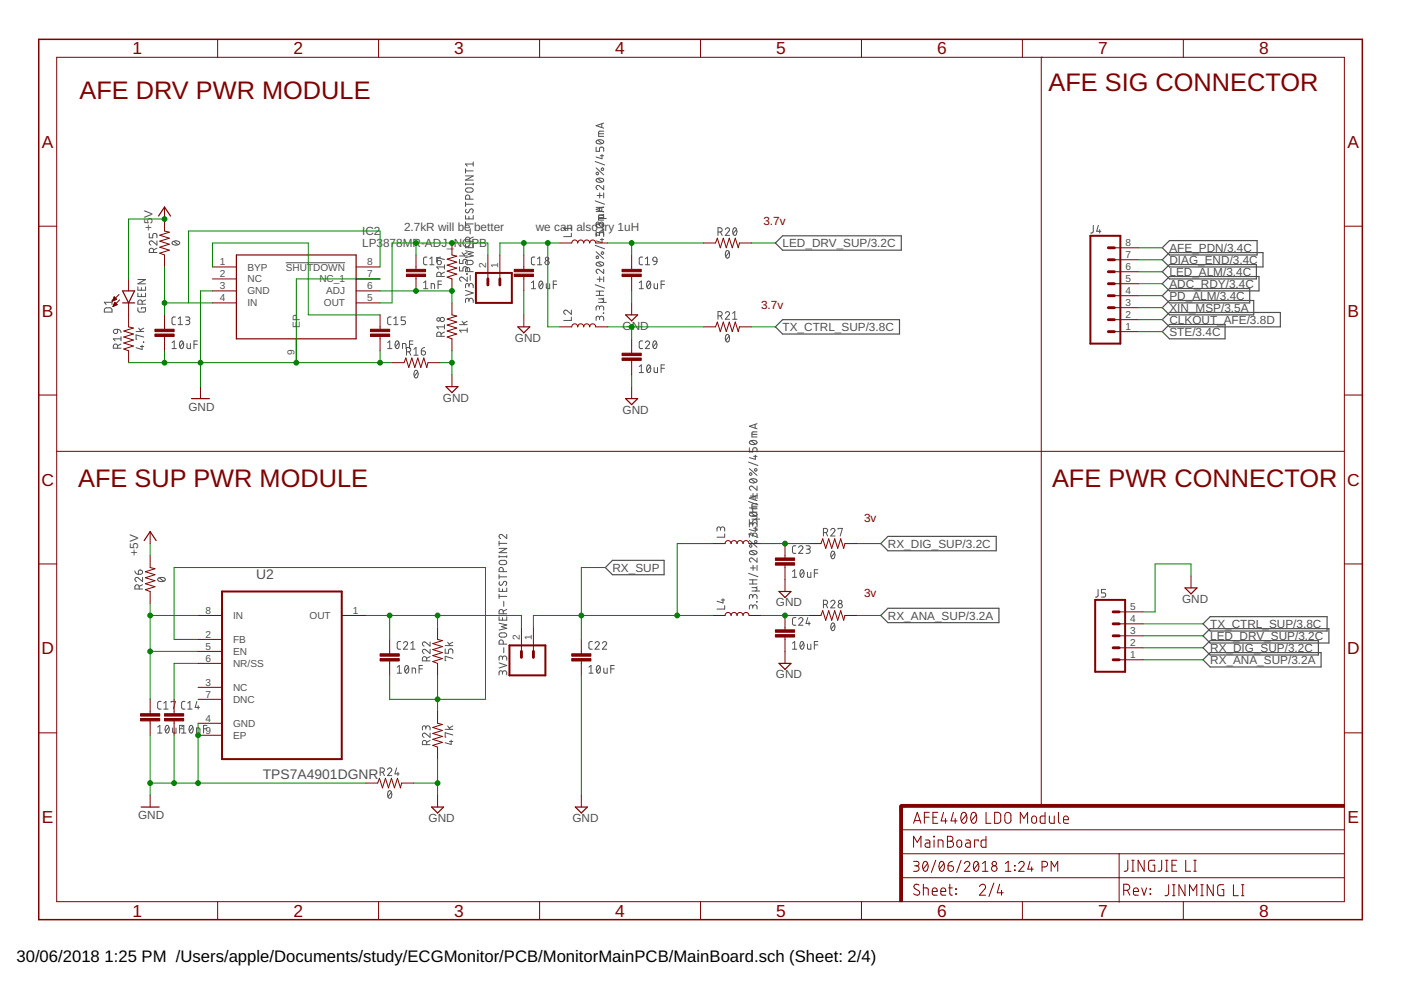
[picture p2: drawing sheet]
<svg xmlns="http://www.w3.org/2000/svg" width="297mm" height="210mm" viewBox="0 0 297 210" stroke-linecap="round" stroke-linejoin="round" font-family="sans-serif">
<g fill="none" stroke="#505050" stroke-width=".21">
<path d="M98.7 35.8v.9M98.7 38.9v.3M98.7 39.1h1.6M98.7 37.3h1.6l-1.6 .9h1.6M98.7 36.2h1.6M98.8 40l1.1-.2a.46 .46 0 0 1 .4 .5 .46 .46 0 0 1-.4 .4l-1.1-.1-.1-.3zM100.3 34.3v.9M100.3 38.9v.3M100.3 34.8h-1.6l.4 .4M126.2 34.2l2 .8M126.4 31.2v.9h.7v-.5a.45 .45 0 0 1 .5-.4 .45 .45 0 0 1 .4 .4v.5M126.4 35.6l1.6 1.5"/>
<path d="M126.5 38a1 1 0 0 1 1.5 .2 .95 .95 0 0 1-1.6 0zM126.5 29.8a.89 .89 0 0 1 1.5 .4 1.02 1.02 0 0 1-1.6-.1zM126.7 37.8l.9 .8M126.7 29.7l.9 .7M126.9 28.4h1.1M127.3 33h.7M127.6 26.2v.9M127.6 32.7v1l-1.2-.4M128 39.3v.9l-.9-.7a.44 .44 0 0 0-.7 .1 .44 .44 0 0 0 .3 .6M128 27.8h-.9l-.2 .3v.8h1.1M128 26.1l-1.6 .5 1.6 .6M29.2 59.3h1.7l-1.7 .9h1.7"/>
<path d="M31.6 49.5v.9h.8v-.5a.45 .45 0 0 1 .4-.4 .45 .45 0 0 1 .5 .4v.5M32.6 53.5v-.4a.46 .46 0 0 0-.5-.5 .46 .46 0 0 0-.5 .5v.4h1.7M33.3 51.1v.9l-.9-.8a.44 .44 0 0 0-.7 .1 .44 .44 0 0 0 .3 .7M33.3 52.6l-.7 .4M36.6 51.3a1.02 1.02 0 0 1 1.5 .2 .97 .97 0 0 1-1.6 0zM36.8 51.2l.9 .7M60.6 55.7h12.6M89.8 59.9l.5-.3v1.6M90.5 54.5h-.5l-.2 .4v1l.2 .2h.5M91.1 56.1h.9M91.1 54.9l.5-.4v1.6M92.7 55.2h.5a.45 .45 0 0 1 .4 .6 .45 .45 0 0 1-.5 .3 .45 .45 0 0 1-.4-.4z"/>
<path d="M93.4 54.5l-.6 .3-.1 .4M93.5 58.6v-.5a.46 .46 0 0 0-.4-.4 .46 .46 0 0 0-.5 .4v.5h1.6M93.6 59.6h-.7v1.6M94.2 55l-1.6-.4v.9h.2M94.2 57.7l-.7 .4M94.2 56.6h-1.6l.4 .4M94.2 56.2v.8M97.4 56.6v.8h.7v-.5a.46 .46 0 0 1 .5-.4 .46 .46 0 0 1 .5 .4v.5M97.4 55v.9h.7v-.5a.46 .46 0 0 1 .5-.4 .46 .46 0 0 1 .5 .4v.5M97.4 54.3h1.7M98 53.6l.5 .7M98.7 45.7v.7h1.6v-.7"/>
<path d="M98.7 51.8v.7h1.6v-.7M98.7 42.9v.9M98.7 47v.9M98.7 53.2l1.6 .3-1.1 .4 1.1 .4-1.6 .3M98.7 47.5h1.6M98.7 43.3h1.6M98.8 55.4l1.1-.2a.46 .46 0 0 1 .4 .5 .46 .46 0 0 1-.4 .4l-1.1-.1-.1-.3zM98.8 44.4a.41 .41 0 0 0 0 .6 .41 .41 0 0 0 .6 0l.3-.6a.41 .41 0 0 1 .6 0 .41 .41 0 0 1-.1 .6l-.1 .2M99 58l.1 .1zM99.1 58.7v.9l-1-.7a.45 .45 0 0 0-.7 .1 .45 .45 0 0 0 .4 .6M99.1 53.6l-.8 .4M99.4 45.9v.5"/>
<path d="M99.4 52v.5M99.6 57.6v-.5a.44 .44 0 0 0-.5-.4 .44 .44 0 0 0-.4 .4v.5h1.6M99.6 51.2v-.5a.44 .44 0 0 0-.5-.5 .44 .44 0 0 0-.4 .5v.5h1.6M99.6 42.2v-.4a.44 .44 0 0 0-.5-.5 .44 .44 0 0 0-.4 .5v.4h1.6M99.7 48.5v1.1M99.7 58.4v1M100.3 50.2l-.7 .4M112.7 59.9l.4-.3v1.6M113.4 54.5h-.5l-.2 .4v1l.2 .2h.5M114 56.1h.9M114 54.9l.4-.4v1.6M114.4 59.7l.3-.1a.97 .97 0 0 1 0 1.6 1.02 1.02 0 0 1-.3-1.5z"/>
<path d="M115 59.9l-.7 1M118 59.6h-.7v1.6M121.1 49.4v.8h-1.6M121.1 48v.9M121.1 48.4h-1.6l.4 .5M126.2 42.6l2 .7M126.2 52l2 .7M126.4 49.6a.36 .36 0 0 1 .3-.3 .36 .36 0 0 1 .4 .3M126.4 49v1.2M126.4 44.9h1.6M126.4 44h1.6M126.4 53.4l1.6 1.4"/>
<path d="M126.4 49.9h.7M126.5 55.7a1 1 0 0 1 1.5 .3 .95 .95 0 0 1-1.6 0zM126.5 47.6a1 1 0 0 1 1.5 .3 .95 .95 0 0 1-1.6 0zM126.6 41.4h1.1M126.6 59.2h1.1M126.7 55.6l.9 .7M126.7 47.5l.9 .7M126.9 46.3h1.6M126.9 46.1h1.1M127.1 49.7a.44 .44 0 0 1 .5-.4 .44 .44 0 0 1 .4 .4M127.1 47.5a.44 .44 0 0 1 .5-.4 .44 .44 0 0 1 .4 .4v.5M127.1 47.8v-.4a.36 .36 0 0 0-.4-.3 .36 .36 0 0 0-.3 .3v.6"/>
<path d="M127.1 50v-.7a.45 .45 0 0 1 .5-.3 .45 .45 0 0 1 .4 .3v.9M127.1 44v.9M127.1 40.9v1.1M127.1 58.7v1.1M127.3 50.8h.7M127.6 44v.8M127.6 45.6a.36 .36 0 0 1 .4 .4 .36 .36 0 0 1-.4 .3M127.6 50.5v.9l-1.2-.3M127.9 48.6l.1 .1zM128 45.4l-.2 .2h-.9M128 57.1v.9l-.9-.8a.44 .44 0 0 0-.7 .2 .44 .44 0 0 0 .3 .6M128 45.6h-.9l-.2 .3v.8h1.1"/>
<path d="M128 40.9v1.1M128 58.7v1.1M128 43.9l-1.6 .5 1.6 .6M135.5 59.9l.5-.3v1.6M136.2 54.5h-.5l-.2 .4 .1 1 .1 .2h.5M136.8 56.1h.9M136.8 54.9l.5-.4v1.6M137.3 59.7l.2-.1a.97 .97 0 0 1 0 1.6 1.02 1.02 0 0 1-.2-1.5zM137.9 59.9l-.7 1M138.5 54.7l.3-.2 .3 .2 .2 .7-.8-.1-.1-.3zM139.3 55.4l-.3 .6-.4 .1M140.9 59.6h-.7v1.6"/>
<path d="M152.2 49.2h.5a.46 .46 0 0 0 .4-.5 .46 .46 0 0 0-.4-.4h-.5v1.6M152.8 49.2l.3 .7M153.8 48.7a.44 .44 0 0 1 .6-.4 .44 .44 0 0 1 .1 .7l-.7 .9h.9M154 53.2l.2-.1a.97 .97 0 0 1 0 1.6 1.02 1.02 0 0 1-.2-1.5zM154.6 53.5l-.7 .9M155.6 48.4l.2-.1a.95 .95 0 0 1 0 1.6 1.02 1.02 0 0 1-.2-1.5zM156.1 48.7l-.7 .9M231.8 47.8v1.4l-.5 .2M232.9 47.8l-.4 1.2h.9M233.2 48.7v.7M22.3 65.4l.3-.1h.9l.2 .3v.6h-1.6zM23.7 63.6v1"/>
<path d="M23.7 64.1h-1.6l.4 .5M24.2 70l.7-.2v.6a.45 .45 0 0 1-.6 .3 .45 .45 0 0 1-.1-.7zM24.9 73.8v-.4a.46 .46 0 0 0-.4-.5 .46 .46 0 0 0-.5 .5v.4h1.7M24.9 69.8l.5 .2 .3 .5M25.7 72.9l-.8 .4M25.7 71.8h-1.7l.4 .5M25.7 71.4v.9M28.9 70.3h1.6M29.2 65.3v.5l.3 .3h1.1l.2-.2 .1-.6h-.9v.2M29.2 60.8v.7h1.7v-.7M29.2 62.2v.7h1.7v-.7M29.4 69.6l.6 .7"/>
<path d="M29.8 73.5h.7M30 61v.5M30 62.3v.6M30.1 73.2v.9l-1.2-.4M30.1 64.5v-.4a.46 .46 0 0 0-.4-.5 .46 .46 0 0 0-.5 .5v.4h1.7M30.4 72.5l.1 .1zM30.5 71.5l-1.6-.5v.9h.1M30.5 69.6l-.8 .4M30.9 63.6l-.8 .3M36.5 73.9h.9M36.5 72.6l.4-.3v1.6M37.2 67.2l-.6 .1-.1 .3 .1 1.1 .6 .1"/>
<path d="M37.8 68.8h.9M37.8 67.6l.4-.4v1.6M38.2 72.4l.2-.1a.8 .8 0 0 1 .6 .6 .8 .8 0 0 1-.2 .8l-.2 .2a.8 .8 0 0 1-.6-.6 .8 .8 0 0 1 .2-.8zM38.9 72.6l-.8 1M39.3 67.2h.6a.36 .36 0 0 1 .4 .4 .36 .36 0 0 1-.4 .3h-.4M39.6 72.8l.1 .9 .2 .2h.5v-1.1M39.8 67.9a.46 .46 0 0 1 .5 .5 .46 .46 0 0 1-.5 .4h-.5M41.1 73h.7M41.8 72.3h-.7v1.6M82.2 72.6l.4-.3v1.6M82.2 73.9h.9M82.9 67.2h-.5l-.2 .4v1l.2 .2h.5"/>
<path d="M83.5 68.8h.9M83.5 67.6l.4-.4v1.6M84 72.4l.2-.1a.97 .97 0 0 1 0 1.6 1 1 0 0 1-.2-1.5zM84.6 72.6l-.8 1M85.3 73.9v-1.1l.7 .2 .1 .9M86 67.2h-.9v.7h.5a.46 .46 0 0 1 .4 .5 .46 .46 0 0 1-.4 .4h-.5M86.2 74.6h.5a.46 .46 0 0 0 .4-.5 .46 .46 0 0 0-.4-.4h-.5v1.6M86.7 74.6l.4 .7M86.8 73h.7M87.5 72.3h-.7v1.6M87.8 74l.4-.3v1.6M87.8 75.3h.8"/>
<path d="M88 78.6l.1-.1a.8 .8 0 0 1 .6 .6 .8 .8 0 0 1-.2 .8l-.3 .2a1.04 1.04 0 0 1-.2-1.5zM88.6 78.9l-.8 .9M89.3 74.4h.6a.45 .45 0 0 1 .3 .5 .45 .45 0 0 1-.4 .4 .45 .45 0 0 1-.5-.4zM89.8 61.2h.9M90 73.7l-.5 .3-.2 .4M91.4 61.2v-1.1l.7 .2v.9M92.9 60.3h.7M93.5 71.3v-.5a.46 .46 0 0 0-.4-.4 .46 .46 0 0 0-.5 .4v.5h1.6M94.2 68.8v.9M94.2 70.4l-.7 .4M94.2 69.3h-1.6l.4 .4M97.4 68.8h1.7"/>
<path d="M98 68.1l.5 .7M98.7 61.6l1.6 .5-1.6 .6M99.1 69.6v.9M99.1 70h-1.7l.4 .5M99.1 68.1l-.8 .4M99.4 63.7a.46 .46 0 0 1 .5-.5 .46 .46 0 0 1 .4 .5v.4M99.4 64v-.4a.36 .36 0 0 0-.3-.4 .36 .36 0 0 0-.4 .4v.5M99.4 60.6a.46 .46 0 0 1 .5-.5 .46 .46 0 0 1 .4 .5v.4M99.4 60.8v-.3a.36 .36 0 0 0-.3-.4 .36 .36 0 0 0-.4 .4v.5M112.7 61.2h.9M115.8 60.1v.9l.3 .2h.4v-1.1M117.3 60.3h.7"/>
<path d="M121.1 65.7v1l-.9-.8a.45 .45 0 0 0-.7 .1 .45 .45 0 0 0 .4 .7M121.1 67.2v.7h-1.6M126.2 60.4l2 .7M126.4 62.6h1.6M126.4 61.7h1.6M126.9 64.1h1.6M127.1 67.5a.44 .44 0 0 1 .5-.5 .44 .44 0 0 1 .4 .5v.4M127.1 67.8v-.4a.36 .36 0 0 0-.4-.4 .36 .36 0 0 0-.3 .4v.5M127.1 65.3a.44 .44 0 0 1 .5-.4 .44 .44 0 0 1 .4 .4v.5M127.1 65.6v-.4a.36 .36 0 0 0-.4-.3 .36 .36 0 0 0-.3 .3v.6M127.1 61.7v.9M127.6 63.4a.37 .37 0 0 1 .4 .3 .37 .37 0 0 1-.4 .4"/>
<path d="M127.9 66.4h.1zM128 63.2l-.2 .2h-.9M135.5 61.2h.9M135.5 77.7l.5-.3v1.6M135.5 79h.9M136.2 72.3h-.5l-.2 .3 .1 1.1 .1 .2h.5M136.8 72.6a.45 .45 0 0 1 .6-.3 .45 .45 0 0 1 .2 .7l-.8 .9h.9M137.3 77.5l.2-.1a.97 .97 0 0 1 0 1.6 1.02 1.02 0 0 1-.2-1.5zM137.9 77.7l-.7 .9M138.6 72.4l.1-.1a.8 .8 0 0 1 .7 .6 .8 .8 0 0 1-.3 .8l-.3 .2a1.04 1.04 0 0 1-.2-1.5zM138.7 60.1v.9l.3 .2h.4v-1.1M138.7 77.9v.9l.3 .2h.4v-1.1"/>
<path d="M139.2 72.6l-.7 1M140.2 60.3h.7M140.2 78.1h.7M140.9 77.4h-.7v1.6M152.2 67h.5a.46 .46 0 0 0 .4-.5 .46 .46 0 0 0-.4-.4h-.5v1.6M152.8 67l.3 .7M153.8 66.4a.44 .44 0 0 1 .6-.3 .44 .44 0 0 1 .1 .7l-.7 .9h.9M154 71l.2-.1a.97 .97 0 0 1 0 1.6 1.02 1.02 0 0 1-.2-1.5zM154.6 71.2l-.7 1M155.3 67.7h1M155.3 66.4l.5-.3v1.6M158.7 98l2 .7"/>
<path d="M158.9 94.9v.9h.7v-.5a.47 .47 0 0 1 .5-.4 .47 .47 0 0 1 .4 .4v.5M158.9 99.4l1.6 1.4M159 93.6a1.04 1.04 0 0 1 1.5 .2 .95 .95 0 0 1-1.6 0zM159.2 93.5l.9 .7M159.4 92.1h1.1M159.8 96.8h.7M160.1 90v.8M160.1 96.5v.9l-1.2-.4M160.5 91.6h-.9l-.2 .2v.8h1.1M160.5 89.8l-1.6 .6 1.6 .5M105.8 114.7v1M105.8 117.8v.4"/>
<path d="M105.8 118h1.6M105.8 116.3h1.6l-1.6 .9h1.6M105.8 115.2h1.6M105.9 119l1.1-.2a.46 .46 0 0 1 .4 .5 .46 .46 0 0 1-.4 .4l-1.1-.1-.1-.3zM107.4 113.3v.9l-.9-.8a.44 .44 0 0 0-.7 .2 .44 .44 0 0 0 .4 .6M107.4 117.8v.4M152.8 112.2a.44 .44 0 0 1 .4-.5 .44 .44 0 0 1 .4 .5v.4M152.8 112.4v-.3a.37 .37 0 0 0-.4-.4 .37 .37 0 0 0-.4 .4v.5M153.6 113.2v.7h-1.6M158.7 106.3l2 .7M158.7 113.2l2 .7M158.9 110.2v.9h.7v-.6a.47 .47 0 0 1 .5-.3 .47 .47 0 0 1 .4 .3v.6"/>
<path d="M158.9 108.6h1.6M158.9 107.7h1.6M158.9 114.6l1.6 1.4M159 101.7a1.04 1.04 0 0 1 1.5 .2 .95 .95 0 0 1-1.6 0zM159 116.9a1.02 1.02 0 0 1 1.5 .3 .97 .97 0 0 1-1.6 0zM159 108.8a.9 .9 0 0 1 1.5 .4 1.05 1.05 0 0 1-1.6-.1zM159.1 105.2h1.1M159.2 101.6l.9 .7M159.2 116.8l.9 .7M159.2 108.7l.9 .7M159.4 110.1h1.7M159.4 107.3h1.1"/>
<path d="M159.6 113.5a.46 .46 0 0 1 .5-.5 .46 .46 0 0 1 .4 .5v.4M159.6 113.7v-.3a.36 .36 0 0 0-.4-.4 .36 .36 0 0 0-.3 .4v.5M159.6 111.3a.46 .46 0 0 1 .5-.5 .46 .46 0 0 1 .4 .5v.4M159.6 111.5v-.3a.36 .36 0 0 0-.4-.4 .36 .36 0 0 0-.3 .4v.5M159.6 107.7v.9M159.7 104.6v1.1M159.7 119.9v1M159.8 112h.7M160.1 105.2v.8M160.1 109.3a.36 .36 0 0 1 .4 .4 .36 .36 0 0 1-.4 .4M160.1 111.7v.9l-1.2-.3M160.4 112.3l.1 .1z"/>
<path d="M160.5 109.2l-.2 .1h-.9M160.5 103.1v.8l-.9-.7a.44 .44 0 0 0-.7 .1 .44 .44 0 0 0 .3 .6M160.5 118.3v.9l-.9-.8a.44 .44 0 0 0-.7 .2 .44 .44 0 0 0 .3 .6M160.5 106.8h-.9l-.2 .3v.8h1.1M160.5 104.6v1.1M160.5 119.9v1M160.5 105.1l-1.6 .5 1.6 .6M168.7 115.7h-.4l-.3 .4 .1 1 .2 .2h.4M169.3 116.1a.44 .44 0 0 1 .7-.4 .44 .44 0 0 1 .1 .7l-.8 .9h.9M170.9 115.7h.5a.36 .36 0 0 1 .4 .4 .36 .36 0 0 1-.4 .3h-.3M171.3 116.4a.44 .44 0 0 1 .5 .5 .44 .44 0 0 1-.5 .4h-.4M174.6 112.9h.4a.44 .44 0 0 0 .5-.4 .44 .44 0 0 0-.5-.5h-.4v1.6"/>
<path d="M175.1 112.9l.4 .7M176.1 112.4a.44 .44 0 0 1 .7-.4 .44 .44 0 0 1 .1 .8l-.8 .8h.9M176.3 117l.3-.1a.95 .95 0 0 1 0 1.6 1 1 0 0 1-.3-1.5zM177 117.2l-.8 .9M177.7 112.2v-.2h.9l-.5 1.6M28.6 121.1l.3 .5 .4 .2M29.4 121a.47 .47 0 0 1 .8 .1 .47 .47 0 0 1-.4 .7h-.5zM29.5 124.9v-.5a.46 .46 0 0 0-.4-.4 .46 .46 0 0 0-.5 .4v.5h1.6M30.2 122.4v.9l-.9-.7a.44 .44 0 0 0-.7 .1 .44 .44 0 0 0 .4 .6M30.2 124l-.7 .3M33.5 122.6a1.02 1.02 0 0 1 1.6 .3 .97 .97 0 0 1-1.7 0zM33.8 122.5l.9 .7"/>
<path d="M84.9 136l-.5 .1-.2 .3v1l.2 .2h.5M85.5 136.4a.44 .44 0 0 1 .7-.3 .44 .44 0 0 1 .1 .6l-.8 .9h.9M87.1 137.6h.9M87.1 136.4l.4-.4v1.6M91.2 137.7v.9l-.9-.8a.44 .44 0 0 0-.7 .1 .44 .44 0 0 0 .3 .7M91.2 136.1v.9l-.9-.8a.44 .44 0 0 0-.7 .2 .44 .44 0 0 0 .3 .6M91.2 139.2l-.7 .4M94.4 137.6v.9h.7v-.6a.46 .46 0 0 1 .5-.3 .46 .46 0 0 1 .4 .3v.6M94.4 136.9h1.6M94.9 136.2l.6 .7M96 139.6l-1.6-.5v1h.2M96 136.2l-.8 .4"/>
<path d="M105.8 124.7v.7h1.6v-.7M105.8 130.8v.7h1.6v-.7M105.8 121.8v.9M105.8 126v.9M105.8 132.1l1.6 .4-1.1 .4 1.1 .3-1.6 .4M105.8 126.4h1.6M105.8 122.3h1.6M105.9 134.3l1.1-.1a.46 .46 0 0 1 .4 .4 .46 .46 0 0 1-.4 .5l-1.1-.1-.1-.4zM105.9 123.3a.41 .41 0 0 0 0 .7 .41 .41 0 0 0 .6-.1l.3-.5a.41 .41 0 0 1 .6 0 .41 .41 0 0 1-.1 .6l-.1 .1M106.5 139.5a.46 .46 0 0 1 .5-.4 .46 .46 0 0 1 .4 .4v.5M106.5 139.8v-.4a.36 .36 0 0 0-.3-.3 .36 .36 0 0 0-.4 .3v.6M106.5 124.9v.5"/>
<path d="M106.5 131v.5M106.7 136.6v-.5a.44 .44 0 0 0-.4-.4 .44 .44 0 0 0-.5 .4v.5h1.6M106.7 130.1v-.4a.44 .44 0 0 0-.4-.5 .44 .44 0 0 0-.5 .5v.4h1.6M106.7 121.2v-.4a.44 .44 0 0 0-.4-.5 .44 .44 0 0 0-.5 .5v.4h1.6M106.8 127.5v1.1M106.8 137.3v1.1M107.4 129.2l-.7 .4M125.6 136l-.5 .1-.2 .3v1l.2 .2h.5M126.2 136.4a.45 .45 0 0 1 .6-.4 .45 .45 0 0 1 .1 .7l-.7 .9h.9M127.7 136.4a.44 .44 0 0 1 .6-.4 .44 .44 0 0 1 .2 .7l-.8 .9h.9M152.9 127.2h.7M153.3 126.9v.9l-1.3-.3"/>
<path d="M153.6 128.4v.7h-1.6M158.7 121.6l2 .7M158.9 123.8h1.6M158.9 122.9h1.6M159.1 120.4h1.1M159.4 125.3h1.7M159.6 128.7a.46 .46 0 0 1 .5-.5 .46 .46 0 0 1 .4 .5v.4M159.6 129v-.4a.36 .36 0 0 0-.4-.4 .36 .36 0 0 0-.3 .4v.5M159.6 126.5a.46 .46 0 0 1 .5-.5 .46 .46 0 0 1 .4 .5v.5M159.6 126.8v-.4a.36 .36 0 0 0-.4-.4 .36 .36 0 0 0-.3 .4v.6M159.6 122.9v.9M160.1 124.6a.36 .36 0 0 1 .4 .3 .36 .36 0 0 1-.4 .4"/>
<path d="M160.4 127.6h.1zM160.5 124.4l-.2 .2h-.9M168 121.2l.5-.4v1.6M168 136.4l.5-.4v1.6M168 122.4h.9M168 137.6h.9M168.7 130.9l-.6 .1-.1 .3 .1 1.1 .2 .1 .4 .1M169.3 131.3a.45 .45 0 0 1 .7-.3 .45 .45 0 0 1 .1 .7l-.8 .9h.9M169.8 120.9l.2-.1a.93 .93 0 0 1 0 1.6 1.02 1.02 0 0 1-.2-1.5zM169.8 136.1l.2-.1a.95 .95 0 0 1 0 1.6 1.04 1.04 0 0 1-.2-1.5zM170.4 121.2l-.7 .8M170.4 136.4l-.7 .9"/>
<path d="M171.2 121.3v.9l.3 .2h.4v-1.1M171.2 136.6v.9l.3 .1h.4v-1M171.3 130.9l-.4 1.3h.9M171.5 131.8v.8M172.7 121.5h.7M172.7 136.7h.7M173.4 120.8h-.7v1.6M173.4 136h-.7v1.6M174.6 128.2h.4a.46 .46 0 0 0 .5-.5 .46 .46 0 0 0-.5-.4h-.4v1.6M175.1 128.2l.4 .7M176.1 127.6a.44 .44 0 0 1 .7-.3 .44 .44 0 0 1 .1 .7l-.8 .9h.9M176.3 132.2l.3-.1a.97 .97 0 0 1 0 1.6 1 1 0 0 1-.3-1.5z"/>
<path d="M177 132.4l-.8 .9M232.8 125v1.4l-.5 .2M234.4 125h-.9v.7h.6a.45 .45 0 0 1 .3 .5 .45 .45 0 0 1-.3 .4h-.6M33.4 155.4h.9M33.4 154.2l.5-.4v1.6M34.2 148.7h-.5l-.3 .4 .1 1.1 .7 .1M34.7 150.3h.9M34.7 149.1l.5-.4v1.6M35.2 153.9l.1-.1a.8 .8 0 0 1 .7 .6 .8 .8 0 0 1-.2 .8l-.2 .2a.8 .8 0 0 1-.7-.5 .8 .8 0 0 1 .2-.9zM35.8 154.2l-.7 .9M36.3 148.9v-.2h.9l-.5 1.6M36.6 154.3v1l.3 .1h.4v-1.1"/>
<path d="M38.1 154.5h.7M38.5 154.2l.5-.4v1.6M38.5 155.4h.9M38.8 153.8h-.7v1.6M39.2 148.7h-.5l-.2 .4 .1 1.1 .6 .1M39.8 150.3h.9M39.8 149.1l.5-.4v1.6M40.3 153.9l.1-.1a.8 .8 0 0 1 .6 .6 .8 .8 0 0 1-.2 .8l-.1 .2a.8 .8 0 0 1-.7-.5 .8 .8 0 0 1 .2-.9zM40.9 154.2l-.7 .9M41.7 155.4v-1.1l.7 .2v.9M41.7 148.7l-.3 1.3h.9M42 149.6v.7"/>
<path d="M43.2 154.5h.7M43.9 153.8h-.7v1.6M84.2 141.5l.5-.4v1.6M84.2 142.7h.9M86 141.2l.2-.1a.97 .97 0 0 1 0 1.6 1 1 0 0 1-.2-1.5zM86.6 141.5l-.7 .9M87.4 142.7v-1.1l.7 .2v.9M88.9 141.8h.7M89.6 141.1h-.7v1.6M90.3 154.3a.46 .46 0 0 1 .4-.4 .46 .46 0 0 1 .5 .4v.5M90.3 154.6v-.4a.36 .36 0 0 0-.4-.3 .36 .36 0 0 0-.3 .3v.6M90.5 140.1v-.4a.46 .46 0 0 0-.5-.5 .46 .46 0 0 0-.4 .5v.4h1.6"/>
<path d="M90.5 157.9v-.5a.46 .46 0 0 0-.5-.4 .46 .46 0 0 0-.4 .4v.5h1.6M91.2 155.4v.9l-.9-.7a.44 .44 0 0 0-.7 .1 .44 .44 0 0 0 .3 .6M91.2 157l-.7 .4M94.4 154.6h1.6M94.9 153.9l.6 .7M95.3 157.2h.7M95.7 156.9v.9l-1.3-.3M96 155.8l-1.6-.4v.9h.2M96 153.9l-.8 .4M105.8 140.5l1.6 .6-1.6 .5M106.5 142.7a.46 .46 0 0 1 .5-.5 .46 .46 0 0 1 .4 .5v.4M106.5 142.9v-.3a.36 .36 0 0 0-.3-.4 .36 .36 0 0 0-.4 .4v.5"/>
<path d="M124.9 142.7h.9M124.9 141.5l.4-.4v1.6M126.6 141.2l.3-.1a.97 .97 0 0 1 0 1.6 1.02 1.02 0 0 1-.3-1.5zM127.2 141.5l-.7 .9M128 141.6v1l.3 .1h.4v-1.1M129.5 141.8h.7M130.2 141.1h-.7v1.6M80.6 163.7h.5a.46 .46 0 0 0 .4-.4 .46 .46 0 0 0-.4-.5h-.5v1.6M81.2 163.7l.3 .7M82.2 163.2a.44 .44 0 0 1 .6-.4 .44 .44 0 0 1 .1 .7l-.7 .9h.9M82.4 167.7h.1a.8 .8 0 0 1 .6 .5 .8 .8 0 0 1-.2 .8l-.3 .3a1.04 1.04 0 0 1-.2-1.6zM83 168l-.7 .9"/>
<path d="M84.1 162.8l-.4 1.3h.9M84.4 163.7v.7"/>
<circle cx="126.6" cy="36.8" r=".27"/>
<circle cx="127.7" cy="35.9" r=".28"/>
<circle cx="116" cy="55.7" r=".45"/>
<circle cx="116" cy="54.9" r=".36"/>
<circle cx="126.6" cy="54.6" r=".27"/>
<circle cx="127.7" cy="53.7" r=".28"/>
<circle cx="93" cy="67.7" r=".36"/>
<circle cx="93.8" cy="67.7" r=".44"/>
<circle cx="160.2" cy="99.6" r=".26"/>
<circle cx="159.2" cy="100.5" r=".27"/>
<circle cx="159.2" cy="115.8" r=".27"/>
<circle cx="160.2" cy="114.8" r=".27"/>
<circle cx="178.1" cy="127.6" r=".36"/>
<circle cx="178.1" cy="128.4" r=".46"/>
</g>
<g fill="none" stroke="#505050" stroke-width=".25">
<path d="M164.4 51.5l1.5-1.5h25.2v3h-25.2zM246.4 57.6l1.5-1.5h18.5v3h-18.5zM246.4 55.1l1.5-1.5h19.9v3h-19.9zM246.4 52.5l1.5-1.5h18.6v3.1h-18.6zM164.4 69.3l1.5-1.5h24.8v3h-24.8zM246.4 62.7l1.5-1.5h17.1v3h-17.1zM246.4 60.2l1.5-1.6h19v3.1h-19zM247.9 63.7h17.9v3.1h-17.9l-1.5-1.6zM247.9 66.3h23.6v3h-23.6l-1.5-1.5zM247.9 68.8h11.8v3h-11.8l-1.5-1.5zM186.7 115.3l1.6-1.6h22.9v3.1h-22.9zM128.3 120.3l1.6-1.5h10.9v3.1h-10.9z"/>
<path d="M186.7 130.5l1.6-1.5h23.5v3h-23.5zM255.1 134.8l1.5-1.5h25.1v3h-25.1zM255.1 132.3l1.5-1.6h24.8v3.1h-24.8zM255.1 137.4l1.5-1.6h22.9v3.1h-22.9zM255.1 139.9l1.5-1.5h23.5v3h-23.5z"/>
</g>
<g fill="none" stroke="#800000" stroke-width=".21">
<path d="M12 12.1h273v179.1h-273zM46.1 8.3v3.8M80.3 8.3v3.8M114.4 8.3v3.8M148.5 8.3v3.8M182.6 8.3v3.8M216.8 8.3v3.8M220.8 12.1v158.8M250.9 8.3v3.8M8.2 48h3.8M27.3 59.1v2.6M34.9 43.9v5.1l1 .2-2 .7 2 .6-2 .6 2 .7-2 .6 2 .6-2 .7 1 .4v2.5"/>
<path d="M45 56.6h5.1M45 59.1h5.1M75.5 56.6h5.1M75.5 59.1h5.1M88.2 54.1v3M88.2 58.6v3.1M95.8 51.5v2.6l1 .2-2 .6 2 .7-2 .6 2 .7-2 .6 2 .6-2 .7 1 .3v2.6M103.4 54.1v5M106 54.1v5M111.1 54.1v3M111.1 58.6v3.1M118.7 51.5h2.5a.63 .63 0 0 1 .7-.6 .63 .63 0 0 1 .6 .6 .63 .63 0 0 1 .6-.6 .63 .63 0 0 1 .7 .6 .63 .63 0 0 1 .6-.6 .63 .63 0 0 1 .6 .6 .63 .63 0 0 1 .7-.6 .63 .63 0 0 1 .6 .6h2.5"/>
<path d="M133.9 54.1v3M133.9 58.6v3.1M149.2 51.5h2.5l.4-1 .6 2 .7-2 .6 2 .6-2 .7 2 .6-2 .6 2 .3-1h2.5M236.3 57.6h5M236.3 55.1h5M236.3 52.5h5M285 48h3.8M23.8 63.8h.1M23.9 63.7h.2M23.9 63.6h.5M24 63.5h.7M24 64.9h.1"/>
<path d="M24 63.4h.6M24 64.8h.4M24.1 63.2h.4M24.1 64.7h.6M24.1 64.6h.7M24.2 63.1h.2M24.2 63h.1M24.2 64.4h.5M24.2 64.3h.4M24.3 64.2h.1M24.3 64.1l.5 .5-.8 .4zM24.7 63.5l-.5-.6-.4 .9"/>
<path d="M24.7 63.5l-.9 .3M25.2 62.4l-1.4 1.4M25.4 63.6l-1.4 1.4M27.3 64.2v5.1l1 .3-2.1 .6 2.1 .6-2.1 .7 2.1 .6-2.1 .6 2.1 .7-2.1 .6 1.1 .4v2.5M34.9 66.8v3M34.9 71.3v3.1M45 61.7h5.1M45 64.2h5.1M62.8 71.8v5.1M75.5 61.7h5.1M75.5 64.2h5.1M80.6 66.8v3"/>
<path d="M80.6 71.3v3.1M83.1 76.9h2.6l.3-1 .7 2 .6-2 .6 2 .7-2 .6 2 .7-2 .6 2 .2-1h2.6M95.8 64.2v2.6l1 .2-2 .6 2 .7-2 .6 2 .7-2 .6 2 .6-2 .7 1 .3v2.6M95.8 79.4v2.6M111.1 66.8v2.5M118.7 69.3h2.5a.63 .63 0 0 1 .7-.6 .63 .63 0 0 1 .6 .6 .63 .63 0 0 1 .6-.6 .63 .63 0 0 1 .7 .6 .63 .63 0 0 1 .6-.6 .63 .63 0 0 1 .6 .6 .63 .63 0 0 1 .7-.6 .63 .63 0 0 1 .6 .6h2.5M133.9 64.2v2.6M133.9 71.8v3.1M133.9 76.4v3M149.2 69.3h2.5l.4-1 .6 2 .7-2 .6 2 .6-2 .7 2 .6-2 .6 2 .3-1h2.5M236.3 70.3h5M236.3 67.8h5"/>
<path d="M236.3 65.2h5M236.3 62.7h5M236.3 60.2h5M8.2 83.8h3.8M12 95.7h273M42.5 82v2.5M133.9 82v2.5M285 83.8h3.8M8.2 119.6h3.8M31.8 112.7v2.6M31.8 117.8v2.5l1.1 .3-2.1 .6 2.1 .7-2.1 .6 2.1 .6-2.1 .7 2.1 .6-2.1 .6 1 .4v2.6M151.2 115.3h2.5a.63 .63 0 0 1 .7-.7 .63 .63 0 0 1 .6 .7 .63 .63 0 0 1 .6-.7 .63 .63 0 0 1 .7 .7 .63 .63 0 0 1 .6-.7 .63 .63 0 0 1 .6 .7 .63 .63 0 0 1 .7-.7 .63 .63 0 0 1 .6 .7h2.6"/>
<path d="M166.4 115.3v3M166.4 119.8v5.6M171.5 115.3h2.6l.3-1.1 .7 2.1 .6-2.1 .6 2.1 .7-2.1 .6 2.1 .6-2.1 .7 2.1 .2-1h2.6M285 119.6h3.8M42 130.5h5.1M42 135.6h5.1M42 138.1h5.1M72.5 130.5h5M82.6 135.6v3M92.8 133v2.6l1 .2-2 .7 2 .6-2 .6 2 .7-2 .6 2 .6-2 .7 1 .4v2.5M110.6 133v5.1M113.1 133v5.1"/>
<path d="M123.3 135.6v3M151.2 130.5h2.5a.63 .63 0 0 1 .7-.6 .63 .63 0 0 1 .6 .6 .63 .63 0 0 1 .6-.6 .63 .63 0 0 1 .7 .6 .63 .63 0 0 1 .6-.6 .63 .63 0 0 1 .6 .6 .63 .63 0 0 1 .7-.6 .63 .63 0 0 1 .6 .6h2.6M166.4 130.5v3M166.4 135.1v5.6M171.5 130.5h2.6l.3-1 .7 2 .6-2 .6 2 .7-2 .6 2 .6-2 .7 2 .2-1h2.6M237.3 139.9h5.1M237.3 137.4h5.1M237.3 134.8h5.1M237.3 132.3h5.1M237.3 129.7h5.1M252.5 122.1v2.6M8.2 155.4h3.8"/>
<path d="M31.8 148.3v3M31.8 152.8v3.1M36.9 148.3v3M36.9 152.8v3.1M42 140.7h5.1M42 145.7h5.1M42 148.3h5.1M42 153.4h5.1M42 155.9h5.1M82.6 140.1v3.1M92.8 150.8v2.6l1 .2-2 .6 2 .7-2 .6 2 .6-2 .7 2 .6-2 .6 1 .4v2.6M123.3 140.1v3.1"/>
<path d="M285 155.4h3.8M31.8 168.6v2.5M77.5 166h2.6l.4-1 .6 2 .6-2 .7 2 .6-2 .6 2 .7-2 .6 2 .3-1h2.5M92.8 168.6v2.5M123.3 168.6v2.5M191.1 175.9h93.9M193.7 179.6v-2.3l.8 1.3 .8-1.3v2.3M193.7 174.6l.8-2.4 .8 2.4M193.9 174h1.2M196 173.3h1M196.2 178.1h.7l.2 .2v1.3h-.5a.46 .46 0 0 1-.5-.4 .46 .46 0 0 1 .5-.5h.5M197 172.2h-1v2.4"/>
<path d="M197.8 173.3h.8M198 177.3l.1 .1zM198 178.1v1.5M198.8 172.2h-1v2.4h1M198.9 179.6v-1.5l.9 .1 .1 1.4M200 172.2l-.5 1.9h1.3M200.4 173.5v1.1M200.9 177.3h.6a.52 .52 0 0 1 .5 .5 .52 .52 0 0 1-.5 .6 .65 .65 0 0 1 .7 .6 .65 .65 0 0 1-.7 .6h-.6zM200.9 178.4h.6M202.1 172.2l-.5 1.9h1.3M202.5 173.5v1.1M203 178.3l.5-.2a.92 .92 0 0 1 .1 1.5h-.3l-.3-.1-.1-.4z"/>
<path d="M204 172.4a.53 .53 0 0 1 .6-.1 .53 .53 0 0 1 .3 .5 1.34 1.34 0 0 1-.5 1.8 1.4 1.4 0 0 1-.4-2.2zM204.8 178.1h.7l.2 .4v1.1h-.6a.46 .46 0 0 1-.4-.4 .46 .46 0 0 1 .4-.5h.6M204.9 172.8l-1.1 1.3M206.2 172.3a.66 .66 0 0 1 .7 .1 .66 .66 0 0 1 .2 .7 .98 .98 0 0 1-.8 1.4 1.61 1.61 0 0 1-.1-2.2zM207 172.8l-1.1 1.3M207.4 178.4v-.3h-.8v1.5M209 177.3v2.3h-.7l-.3-.3v-1l.3-.2h.7M209.1 172.2v2.4h1M210.9 172.2l.8 .1 .5 .4v1.4l-.5 .4-.8 .1zM213.3 172.4l.4-.2 .5 .3 .1 1.4a.65 .65 0 0 1-.6 .7 .65 .65 0 0 1-.7-.7l.1-1.2zM216.3 174.6v-2.4l.8 1.3 .8-1.3v2.4M218.9 173.2l.5-.2a.92 .92 0 0 1 .1 1.5l-.3 .1-.4-.4z"/>
<path d="M221.6 172.2v2.4l-.8-.1-.2-.2v-1.1l.2-.2h.8M222.5 173v1.2l.1 .3 .3 .1h.6v-1.6M224.4 172.2v2l.1 .3 .3 .1M225.5 173.8h1a.55 .55 0 0 0-.3-.8 .55 .55 0 0 0-.7 .5l.1 1 .9 .1M46.1 191.2v3.8M80.3 191.2v3.8M114.4 191.2v3.8M148.5 191.2v3.8M182.6 191.2v3.8M191.1 186.1h93.9M191.1 181h93.9M193.7 182.6h.7a.48 .48 0 0 1 .5 .5 .48 .48 0 0 1-.5 .5h-.5"/>
<path d="M194.3 183.6a.58 .58 0 0 1 .6 .6 .58 .58 0 0 1-.6 .5h-.6M194.9 187.7a.58 .58 0 0 0-.9-.1 .58 .58 0 0 0 0 .8l.7 .4a.58 .58 0 0 1 .1 .9 .58 .58 0 0 1-.9 0l-.2-.2M195.8 188.3l.9 .1 .1 1.4M195.8 187.5v2.3M195.9 182.8l.1-.1a.89 .89 0 0 1 .8 1.3l-.1 .2a.51 .51 0 0 1-.5 .5 .51 .51 0 0 1-.5-.5l-.1-.8zM196.7 183.1l-1 1.2M197.7 189h1a.54 .54 0 0 0-.4-.7 .54 .54 0 0 0-.6 .5l.1 .9 .9 .1M198.4 182.4l-.9 2.6M199.3 182.8l.2-.1a.87 .87 0 0 1 .7 1.3 .59 .59 0 0 1-.5 .7 .59 .59 0 0 1-.6-.7v-.6zM199.5 189h1a.54 .54 0 0 0-.4-.7 .54 .54 0 0 0-.6 .5l.1 .9 .9 .1M200.1 183.1l-.9 1.2M201 183.6h.7a.59 .59 0 0 1 .5 .6 .59 .59 0 0 1-.7 .5 .59 .59 0 0 1-.5-.6z"/>
<path d="M201.1 188.3h.8M201.4 187.5v2.1l.5 .2M201.9 182.6l-.6 .3-.3 .7M202.6 188.4l.2 .2zM202.6 189.5l.2 .1zM203.8 182.4l-1 2.6M204.4 183.1a.58 .58 0 0 1 .9-.4 .58 .58 0 0 1 .1 .9l-1 1.1h1.2M206.7 182.8l.1-.1a.87 .87 0 0 1 .7 1.3 .59 .59 0 0 1-.5 .7 .59 .59 0 0 1-.6-.7v-.6zM207.4 183.1l-.9 1.2M207.7 188a.64 .64 0 0 1 .9-.5 .64 .64 0 0 1 .2 1l-1.1 1.3h1.3M208.3 184.7h1.2M208.3 183.1l.6-.5v2.1"/>
<path d="M210.7 187.2l-1 2.9M211.9 187.5l-.5 1.8h1.3M212.3 188.8v1M213.2 184.7h1.1M213.2 183.1l.6-.5v2.1M215.1 183.5l.1 .1zM215.1 184.4l.1 .2zM216 183.1a.58 .58 0 0 1 .8-.4 .58 .58 0 0 1 .2 .9l-1 1.1h1.1M216.8 191.2v3.8M218.4 182.6l-.5 1.7h1.2M218.7 183.8v.9M220.9 183.8h.6a.59 .59 0 0 0 .6-.6 .59 .59 0 0 0-.6-.6h-.6v2.1"/>
<path d="M222.9 184.7v-2.1l.7 1.2 .7-1.2v2.1M237.3 181v10.3M238.3 188.8h.6a.65 .65 0 0 0 .6-.7 .65 .65 0 0 0-.6-.6h-.6v2.3M239 188.8l.5 1M239.1 182.4v2l-.2 .2-.6 .1M239.9 184.7h.6M239.9 182.4h.6M240.2 182.4v2.3M240.3 189h1.1a.55 .55 0 0 0-.4-.7 .55 .55 0 0 0-.7 .5l.1 .9 1 .1M242.1 188.3l.5 1.5 .5-1.5M242.6 182.4v2.3l-1.3-2.3v2.3M243.8 189.5l.2 .1z"/>
<path d="M243.8 188.4l.2 .2zM244.8 182.4h-.7a.51 .51 0 0 0-.6 .5v1.3l.2 .4 1.1 .1v-1.3h-.4M246.3 182.4v2l-.2 .2-.6 .1M247.1 184.7h.5M247.1 182.4h.5M247.4 182.4v2.3M247.8 187.6v1.9l-.4 .4h-.4M248.5 183.4h.8M248.6 189.9h.5M248.6 187.6h.5M248.9 187.6v2.3M249.5 182.4h-1v2.3h1"/>
<path d="M250.9 191.2v3.8M251.2 187.6v2.3l-1.2-2.3v2.3M251.4 182.4v2.3h1M252.2 189.9v-2.3l.8 1.3 .7-1.3v2.3M253.1 184.7h.5M253.1 182.4h.5M253.4 182.4v2.3M254.6 189.9h.5M254.6 187.6h.5M254.8 187.6v2.3M257.2 187.6v2.3l-1.3-2.3v2.3M259.5 187.6h-1l-.3 .3v1.6l.3 .4h1v-1.3h-.4"/>
<path d="M261.5 187.6v2.3h1.1M263.2 189.9h.5M263.2 187.6h.5M263.5 187.6v2.3"/>
<circle cx="210.8" cy="184.1" r=".59"/>
<circle cx="210.8" cy="183.1" r=".46"/>
</g>
<path d="M100.9 57.9h7.6v6.3h-7.6zM231.2 50h6.3v22.9h-6.3zM47.1 125.4h25.4v35.6h-25.4zM108 136.8h7.6v6.4h-7.6zM232.2 127.2h6.3v15.2h-6.3z" fill="none" stroke="#800000" stroke-width=".42"/>
<g fill="none" stroke="#800000" stroke-width=".61">
<path d="M103.4 59.1v1.3M106 59.1v1.3M235 57.6h1.3M235 55.1h1.3M235 52.5h1.3M235 65.2h1.3M235 67.8h1.3M235 70.3h1.3M235 60.2h1.3M235 62.7h1.3M110.6 138.1v1.3M113.1 138.1v1.3"/>
<path d="M236 134.8h1.3M236 137.4h1.3M236 139.9h1.3M236 129.7h1.3M236 132.3h1.3M192.3 170.9h-1.2v1.2"/>
</g>
<g fill="none" stroke="#800000" stroke-width=".25">
<path d="M33.6 45.8l1.3-1.9 1.3 1.9M50.1 54.1h25.4v17.7h-25.4zM26 61.7h2.5l-1.2 2.5zM26 64.2h2.5M109.8 69.3h2.5l-1.2 1.3zM132.7 66.8h2.5l-1.3 1.2zM40.6 84.5h3.8M94.6 82h2.5l-1.3 1.2zM132.7 84.5h2.5l-1.3 1.3zM30.6 114.6l1.2-1.9 1.3 1.9M165.2 125.4h2.5l-1.3 1.3zM251.2 124.7h2.6l-1.3 1.2z"/>
<path d="M165.2 140.7h2.5l-1.3 1.2zM29.9 171.1h3.8M91.5 171.1h2.5l-1.2 1.3zM122 171.1h2.5l-1.2 1.3z"/>
</g>
<g fill="#800000" stroke="#800000" stroke-width=".21">
<path d="M78.5 70.8h4.1v.5h-4.1z"/>
<path d="M78.5 69.8h4.1v.5h-4.1z"/>
<path d="M86.2 58.1h4v.5h-4z"/>
<path d="M86.2 57.1h4v.5h-4z"/>
<path d="M34.9 152.3h4v.5h-4z"/>
<path d="M34.9 151.3h4v.5h-4z"/>
<path d="M80.6 139.6h4v.5h-4z"/>
<path d="M80.6 138.6h4v.5h-4z"/>
<path d="M32.9 70.8h4v.5h-4z"/>
<path d="M32.9 69.8h4v.5h-4z"/>
<path d="M29.8 152.3h4.1v.5h-4.1z"/>
<path d="M29.8 151.3h4.1v.5h-4.1z"/>
<path d="M109 58.1h4.1v.5h-4.1z"/>
<path d="M109 57.1h4.1v.5h-4.1z"/>
<path d="M121.2 139.6h4.1v.5h-4.1z"/>
<path d="M121.2 138.6h4.1v.5h-4.1z"/>
<path d="M131.9 58.1h4.1v.5h-4.1z"/>
<path d="M131.9 57.1h4.1v.5h-4.1z"/>
<path d="M131.9 75.9h4.1v.5h-4.1z"/>
<path d="M131.9 74.9h4.1v.5h-4.1z"/>
<path d="M164.4 119.3h4.1v.5h-4.1z"/>
<path d="M164.4 118.3h4.1v.5h-4.1z"/>
<path d="M164.4 134.6h4.1v.5h-4.1z"/>
<path d="M164.4 133.5h4.1v.5h-4.1z"/>
<path d="M190.8 170.9h.5v20.3h-.5z"/>
<path d="M191.1 170.6h93.9v.6h-93.9z"/>
</g>
<path d="M8.2 8.3h280.6v186.7h-280.6z" fill="none" stroke="#800000" stroke-width=".32"/>
<g fill="none" stroke="#008000" stroke-width=".21">
<path d="M34.9 56.6v10.2M34.9 46.4h-7.6v12.7M45 56.6v-5.1h20.4v15.3h15.2M80.6 56.6v-7.6h-40.6v15.2M80.6 59.1h-17.8v17.8M88.2 51.5v2.6M103.4 54.1v-2.6h-20.3v12.7h-2.5M111.1 51.5v2.6M116.1 51.5v17.8h2.6M118.7 51.5h-12.7v2.6M128.8 51.5h20.4M133.9 51.5v2.6"/>
<path d="M159.3 51.5h5.1M241.3 57.6h5.1M241.3 55.1h5.1M241.3 52.5h5.1M27.3 76.9h55.8M34.9 74.4v2.5M34.9 64.2h10.1M45 61.7h-2.5v20.3M80.6 61.7h15.2v2.5M80.6 74.4v2.5M93.3 76.9h2.5M95.8 74.4v5"/>
<path d="M111.1 61.7v5.1M128.8 69.3h20.4M133.9 61.7v2.5M133.9 69.3v2.5M133.9 79.4v2.6M159.3 69.3h5.1M241.3 65.2h5.1M241.3 67.8h5.1M241.3 70.3h5.1M241.3 62.7h5.1M241.3 60.2h5.1M31.8 115.3v2.5"/>
<path d="M151.2 115.3h-7.6v15.2M161.4 115.3h10.1M181.7 115.3h5M31.8 128v20.3M31.8 130.5h10.2M31.8 138.1h10.2M42 135.6h-5.1v-15.3h66v28h-20.3v-5.1M77.5 130.5h33.1v2.5M82.6 130.5v5.1M92.8 130.5v2.5M128.3 120.3h-5v15.3M151.2 130.5h-38.1v2.5"/>
<path d="M161.4 130.5h10.1M181.7 130.5h5M242.4 134.8h12.7M242.4 132.3h12.7M242.4 137.4h12.7M242.4 139.9h12.7M252.5 122.1v-2.5h-7.6v10.1h-2.5M31.8 155.9v12.7M36.9 155.9v10.1M42 153.4v12.6M42 140.7h-5.1v7.6M92.8 143.2v7.6"/>
<path d="M123.3 143.2v25.4M31.8 166h45.7M87.7 166h5.1M92.8 161v7.6"/>
</g>
<g fill="#008000" stroke="#008000" stroke-width=".21">
<circle cx="95.8" cy="76.9" r=".51"/>
<circle cx="42.5" cy="76.9" r=".51"/>
<circle cx="62.8" cy="76.9" r=".51"/>
<circle cx="34.9" cy="76.9" r=".51"/>
<circle cx="80.6" cy="76.9" r=".51"/>
<circle cx="42" cy="155.9" r=".51"/>
<circle cx="42" cy="166" r=".51"/>
<circle cx="36.9" cy="166" r=".51"/>
<circle cx="31.8" cy="166" r=".51"/>
<circle cx="92.8" cy="166" r=".51"/>
<circle cx="34.9" cy="46.4" r=".51"/>
<circle cx="116.1" cy="51.5" r=".51"/>
<circle cx="111.1" cy="51.5" r=".51"/>
<circle cx="88.2" cy="61.7" r=".51"/>
<circle cx="95.8" cy="61.7" r=".51"/>
<circle cx="88.2" cy="51.5" r=".51"/>
<circle cx="95.8" cy="51.5" r=".51"/>
<circle cx="133.9" cy="51.5" r=".51"/>
<circle cx="133.9" cy="69.3" r=".51"/>
<circle cx="82.6" cy="130.5" r=".51"/>
<circle cx="92.8" cy="130.5" r=".51"/>
<circle cx="92.8" cy="148.3" r=".51"/>
<circle cx="34.9" cy="64.2" r=".51"/>
<circle cx="31.8" cy="138.1" r=".51"/>
<circle cx="31.8" cy="130.5" r=".51"/>
<circle cx="123.3" cy="130.5" r=".51"/>
<circle cx="143.6" cy="130.5" r=".51"/>
<circle cx="166.4" cy="115.3" r=".51"/>
<circle cx="166.4" cy="130.5" r=".51"/>
</g>
<g font-size="5.4" fill="#800000">
<text x="16.8" y="21">AFE DRV PWR MODULE</text>
<text x="222.3" y="19.3">AFE SIG CONNECTOR</text>
<text x="16.6" y="103.3">AFE SUP PWR MODULE</text>
<text x="223.1" y="103.3">AFE PWR CONNECTOR</text>
</g>
<g font-size="3.7" fill="#800000">
<text x="28.1" y="11.5">1</text>
<text x="62.2" y="11.5">2</text>
<text x="96.3" y="11.5">3</text>
<text x="130.4" y="11.5">4</text>
<text x="164.6" y="11.5">5</text>
<text x="198.7" y="11.5">6</text>
<text x="232.8" y="11.5">7</text>
<text x="266.9" y="11.5">8</text>
<text x="8.9" y="31.3">A</text>
<text x="285.7" y="31.3">A</text>
<text x="8.9" y="67.2">B</text>
<text x="285.7" y="67.2">B</text>
<text x="8.8" y="103">C</text>
<text x="285.6" y="103">C</text>
<text x="8.8" y="138.8">D</text>
<text x="285.6" y="138.8">D</text>
<text x="8.9" y="174.6">E</text>
<text x="285.7" y="174.6">E</text>
<text x="28.1" y="194.4">1</text>
<text x="62.2" y="194.4">2</text>
<text x="96.3" y="194.4">3</text>
<text x="130.4" y="194.4">4</text>
<text x="164.6" y="194.4">5</text>
<text x="198.7" y="194.4">6</text>
<text x="232.8" y="194.4">7</text>
<text x="266.9" y="194.4">8</text>
</g>
<g font-size="3.5">
<text x="3.5" y="203.9">30/06/2018</text>
<text x="22.2" y="203.9">1:25 PM /Users/apple/Documents/study/ECGMonitor/PCB/MonitorMainPCB/MainBoard.sch (Sheet: 2/4)</text>
</g>
<g font-size="2.9" fill="#505050">
<text x="54.3" y="122.8">U2</text>
<text x="55.7" y="165.2">TPS7A4901DGNR</text>
</g>
<g font-size="2.5" fill="#505050">
<text x="32.3" y="46.1" transform="rotate(-90 32.3 46.1)">V</text>
<text x="32.3" y="49" transform="rotate(-90 32.3 49)">+5</text>
<text x="76.8" y="52.4">LP3</text>
<text x="76.8" y="49.9">IC2</text>
<text x="81.2" y="52.4">878MR-ADJ_</text>
<text x="85.7" y="49">2.7kR will be better</text>
<text x="96.2" y="52.4">NOPB</text>
<text x="113.6" y="49">we can also try 1uH</text>
<text x="165.9" y="52.4">LED_DRV_SUP/3.2C</text>
<text x="247.9" y="53.4">AFE_PDN/3.4C</text>
<text x="247.9" y="58.5">LED_ALM/3.4C</text>
<text x="247.9" y="56">DIAG_END/3.4C</text>
<text x="247.9" y="63.6">PD_ALM/3.4C</text>
<text x="247.9" y="61">ADC_RDY/3.4C</text>
<text x="132" y="69.9">G</text>
<text x="134" y="69.9">ND</text>
<text x="165.9" y="70.2">TX_CTRL_SUP/3.8C</text>
<text x="247.9" y="66.1">XIN_MSP/3.5A</text>
<text x="247.9" y="68.7">CLKOUT_AFE/3.8D</text>
<text x="247.9" y="71.2">STE/3.4C</text>
<text x="109.2" y="72.5">GND</text>
<text x="40" y="87.1">GND</text>
<text x="93.9" y="85.2">GND</text>
<text x="132" y="87.7">GND</text>
<text x="29.3" y="117.8" transform="rotate(-90 29.3 117.8)">+5V</text>
<text x="188.3" y="116.1">RX_DIG_SUP/3.2C</text>
<text x="129.9" y="121.2">RX_SUP</text>
<text x="164.5" y="128.6">GND</text>
<text x="188.3" y="131.4">RX_ANA_SUP/3.2A</text>
<text x="250.6" y="127.8">GND</text>
<text x="256.6" y="135.7">LED_DRV_SUP/3.2C</text>
<text x="256.6" y="133.2">TX_CTRL_SUP/3.8C</text>
<text x="164.5" y="143.8">GND</text>
<text x="256.6" y="138.2">RX_DIG_SUP/3.2C</text>
<text x="256.6" y="140.8">RX_ANA_SUP/3.2A</text>
<text x="29.3" y="173.7">GND</text>
<text x="90.9" y="174.3">GND</text>
<text x="121.3" y="174.3">GND</text>
</g>
<g font-size="2.5" fill="#800000">
<text x="161.9" y="47.7">3.7v</text>
<text x="161.3" y="65.5">3.7v</text>
<text x="183.2" y="110.7">3v</text>
<text x="183.2" y="126.7">3v</text>
</g>
<g font-size="2.1" fill="#505050">
<text x="238.6" y="52.2">8</text>
<text x="46.6" y="56.2">1</text>
<text x="46.6" y="58.8">2</text>
<text x="52.5" y="57.4">BYP</text>
<text x="52.5" y="59.9">NC</text>
<text x="60.6" y="57.4">SHUTDOWN</text>
<text x="67.7" y="59.9">NC_1</text>
<text x="77.8" y="56.2">8</text>
<text x="77.8" y="58.8">7</text>
<text x="103.1" y="56.8" transform="rotate(-90 103.1 56.8)">2</text>
<text x="105.6" y="56.8" transform="rotate(-90 105.6 56.8)">1</text>
<text x="238.6" y="59.8">5</text>
<text x="238.6" y="57.3">6</text>
<text x="238.6" y="54.7">7</text>
<text x="46.6" y="61.3">3</text>
<text x="46.6" y="63.9">4</text>
<text x="52.5" y="62.4">GND</text>
<text x="52.5" y="65">IN</text>
<text x="68.7" y="65">OUT</text>
<text x="69.1" y="62.4">ADJ</text>
<text x="77.8" y="61.3">6</text>
<text x="77.8" y="63.9">5</text>
<text x="238.6" y="64.9">3</text>
<text x="238.6" y="62.3">4</text>
<text x="63.6" y="69.5" transform="rotate(-90 63.6 69.5)">EP</text>
<text x="238.6" y="70">1</text>
<text x="238.6" y="67.4">2</text>
<text x="62.5" y="75.4" transform="rotate(-90 62.5 75.4)">9</text>
<text x="43.5" y="130.1">8</text>
<text x="49.4" y="131.3">IN</text>
<text x="65.6" y="131.3">OUT</text>
<text x="74.8" y="130.1">1</text>
<text x="239.6" y="131.9">4</text>
<text x="239.6" y="129.4">5</text>
<text x="43.5" y="135.2">2</text>
<text x="43.5" y="137.8">5</text>
<text x="49.4" y="136.3">FB</text>
<text x="110.2" y="135.8" transform="rotate(-90 110.2 135.8)">2</text>
<text x="112.7" y="135.8" transform="rotate(-90 112.7 135.8)">1</text>
<text x="239.6" y="137">2</text>
<text x="239.6" y="134.5">3</text>
<text x="43.5" y="140.3">6</text>
<text x="49.4" y="138.9">EN</text>
<text x="49.4" y="141.4">NR/SS</text>
<text x="239.6" y="139.5">1</text>
<text x="43.5" y="145.4">3</text>
<text x="43.5" y="147.9">7</text>
<text x="49.4" y="146.5">NC</text>
<text x="49.4" y="149">DNC</text>
<text x="43.5" y="153">4</text>
<text x="43.5" y="155.5">9</text>
<text x="49.4" y="154.1">GND</text>
<text x="49.4" y="156.6">EP</text>
</g>
</svg>
